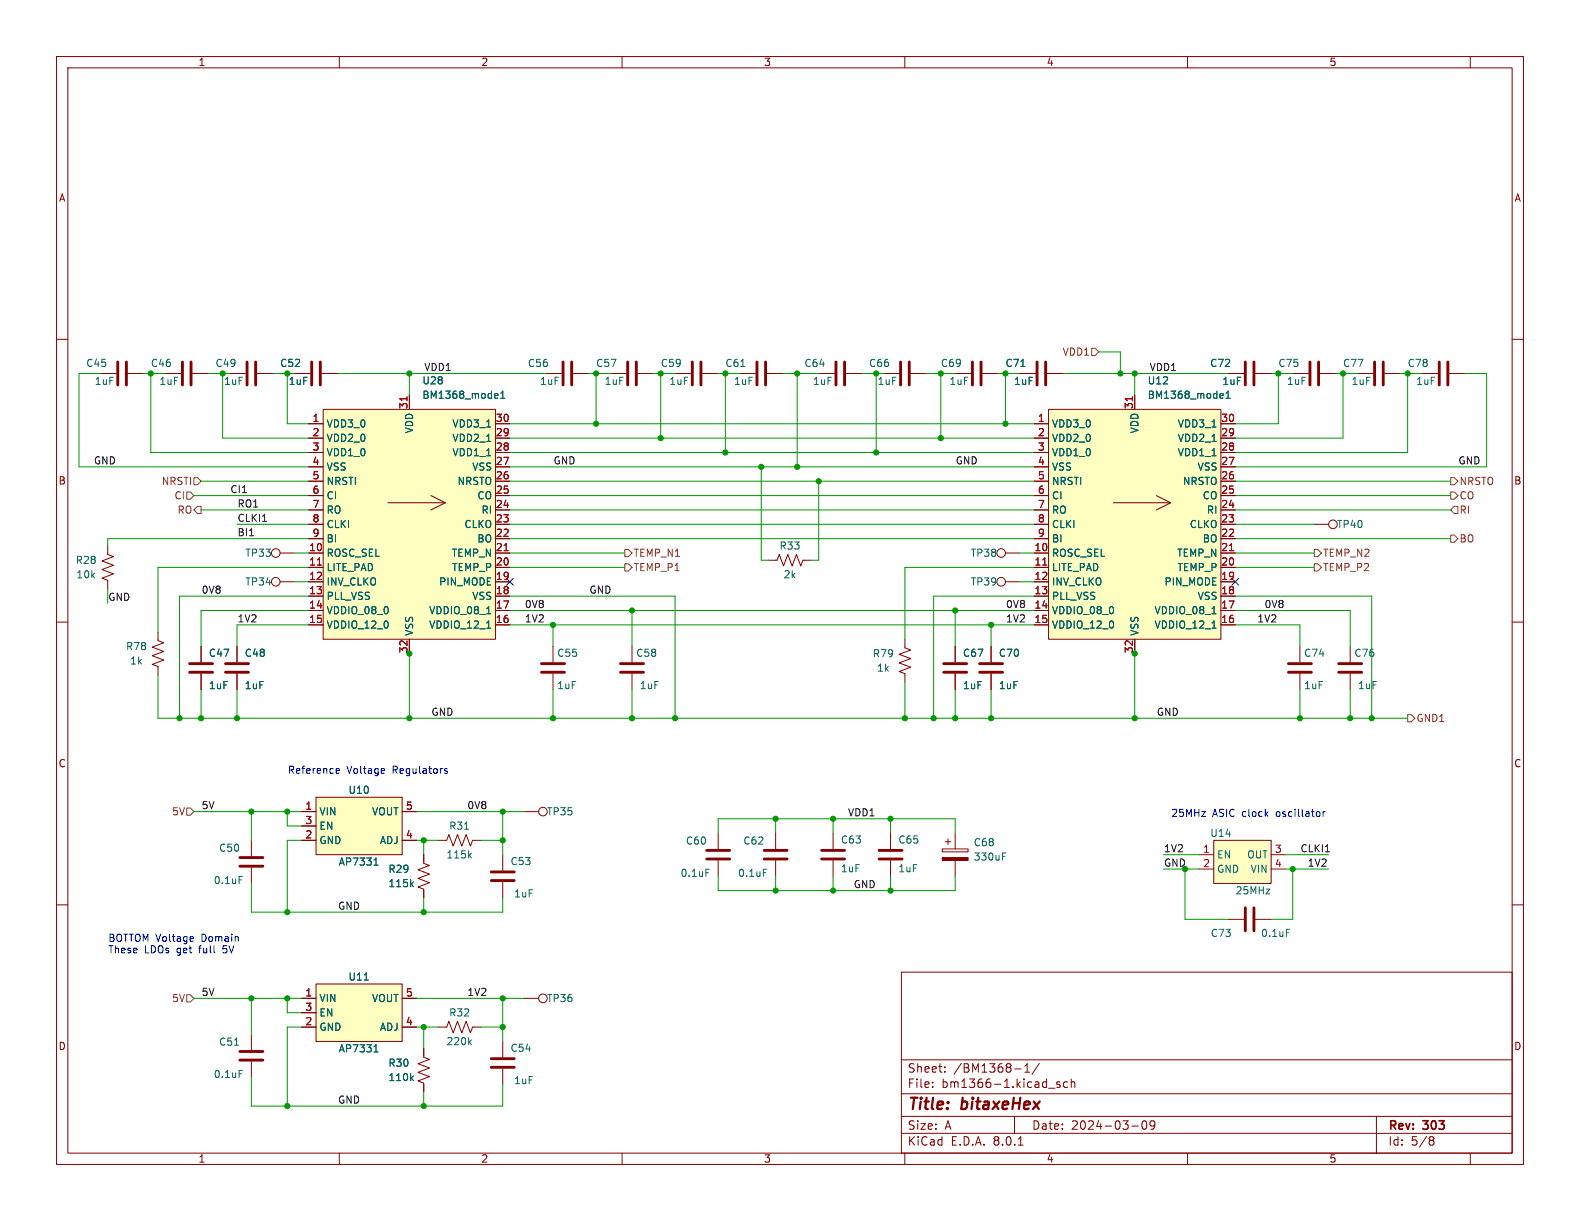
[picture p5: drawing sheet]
<svg xmlns="http://www.w3.org/2000/svg" width="279mm" height="216mm" viewBox="0 0 279 216" stroke-linecap="round" stroke-linejoin="round" font-family="sans-serif">
<g fill="none" stroke="#840000" stroke-width=".18">
<path d="M10 10h259.4v195.9h-259.4zM12 12h255.4v191.9h-255.4zM60 10v2M110 10v2M160 10v2M210 10v2M260 10v2M10 60h2M267.4 60h2M96.5 66h2.8M101.3 66h2.8M107.9 66h2.8"/>
<path d="M112.8 66h2.8M180.3 66h2.8M185.2 66h2.8M10 110h2M41.9 114.3v2.8M41.9 119.1v2.8M97.8 114.3v2.8M97.8 119.1v2.8M111.8 114.3v2.8M111.8 119.1v2.8M229.9 114.3v2.8M229.9 119.1v2.8"/>
<path d="M267.4 110h2M10 160h2M92.7 143.5h2.5M267.4 160h2M159.4 171.9h108v32h-108zM77.5 181.6h1.5l.4-1 .7 2 .8-2 .8 2 .7-2 .8 2 .4-1h1.5M88.9 184.2v2.7M88.9 189v2.8M159.4 197.4h108M159.4 193.4h108M159.4 187.4h108M164.9 192.1v.2"/>
<path d="M164.9 191.4v.1M167.1 189.4v.2M167.1 188.7v.1M179.4 197.4v3M179.4 189h1.2M181.2 189.6h.9M181.2 188.5l.4-.4v1.5M183.8 188l-1.3 1.9M185.4 192.4h1.2M187.4 191.4l-.3-.1-.2 .2v.2l.5 .2v.3h-.5M188.8 191.4l-.4-.1-.3 .3v.4l.1 .2h.6M189.4 191.4l.2-.1 .4 .1 .1 .9"/>
<path d="M189.4 190.8v1.5M200.1 199.1h1.2M202.1 198.3l.2-.1a.81 .81 0 0 1 .6 .6 .81 .81 0 0 1-.3 .8l-.2 .1a.81 .81 0 0 1-.3-1.4zM204.2 198.8l-.3 .3h-.3l-.2-.3 .1-.5 .4-.1 .2 .1a.99 .99 0 0 1-.3 1.4h-.3M243.4 197.4v6.5M60 203.9v2M110 203.9v2M159.4 200.4h108M160 203.9v2M180.1 202.5h.8M210 203.9v2M253 201h.3l.3 .3-.3 .3"/>
<path d="M253 201.6h.3M253.3 201.6l.2 .2 .1 .4-.3 .3h-.3M260 203.9v2"/>
<circle cx="96" cy="143.5" r=".76"/>
</g>
<path d="M180.5 64.8h.8M83 184.2l.4 .5M83.4 183.9l-.5 .5" fill="none" stroke="#006464" stroke-width=".18"/>
<g fill="none" stroke="#840000" stroke-width=".51">
<path d="M99.6 64v4.1M101.1 64v4.1M111 64v4.1M112.5 64v4.1M183.4 64v4.1M184.9 64v4.1M39.9 118.9h4M39.9 117.3h4M95.8 118.9h4M95.8 117.3h4M109.7 118.9h4.1M109.7 117.3h4.1"/>
<path d="M227.8 118.9h4.1M227.8 117.3h4.1M86.9 188.7h4M86.9 187.2h4"/>
</g>
<path d="M214.6 148.6h10.2v7.6h-10.2z" fill="#ffffc2"/>
<path d="M127 147.3v2.8M127 152.1v2.8M212.1 151.1h2.5M212.1 153.7h2.5M214.6 148.6h10.2v7.6h-10.2zM224.8 151.1h2.5M224.8 153.7h2.5" fill="none" stroke="#840000" stroke-width=".18"/>
<path d="M125 150.4h4M125 151.9h4" fill="none" stroke="#840000" stroke-width=".51"/>
<path d="M124.8 153.7h.6" fill="none" stroke="#006464" stroke-width=".18"/>
<path d="M55.9 141h15.2v10.1h-15.2z" fill="#ffffc2"/>
<g fill="none" stroke="#840000" stroke-width=".18">
<path d="M29.2 66h2.8M34 66h2.8M40.6 66h2.8M45.5 66h2.8M52.1 66h2.8M56.9 66h2.8M119.4 66h2.8M124.2 66h2.8M130.8 66h2.8M135.6 66h2.8M144.8 66h2.8M149.6 66h2.8"/>
<path d="M156.2 66h2.8M161 66h2.8M251.5 66h2.8M256.3 66h2.8M49.5 97.8h2.6M135.9 99.1h1.5l.4-1.1 .8 2.1 .7-2.1 .8 2.1 .7-2.1 .8 2.1 .4-1h1.5M49.5 102.9h2.6M53.3 143.5h2.6M53.3 148.6h2.6M53.3 146.1h2.6M55.9 141h15.2v10.1h-15.2zM71.1 143.5h2.6"/>
<path d="M71.1 148.6h2.6M74.9 151.1v1.6l1 .3-2 .8 2 .8-2 .7 2 .8-2 .7 1 .4v1.6M77.5 148.6h1.5l.4-1 .7 2 .8-2 .8 2 .7-2 .8 2 .4-1h1.5M88.9 151.1v2.8M88.9 156v2.8M147.3 147.3v2.8M147.3 152.1v2.8M92.7 176.5h2.5M217.2 162.6h2.8M222 162.6h2.8M74.9 185.4v1.5l1 .4-2 .8 2 .7-2 .8 2 .8-2 .7 1 .4v1.5"/>
<circle cx="48.8" cy="97.8" r=".76"/>
<circle cx="48.8" cy="102.9" r=".76"/>
<circle cx="96" cy="176.5" r=".76"/>
</g>
<path d="M131 64.8h.7M66.1 153h.8M66.3 152l.2-.3v1.3M72.7 156.3l.4 .5M73.1 155.9l-.5 .5M82.2 146.6h.7M83 151.2l.4 .5M83.4 150.9l-.5 .4M227.5 164.3h.6M72.7 190.6l.4 .5M73.1 190.2l-.5 .5" fill="none" stroke="#006464" stroke-width=".18"/>
<g fill="none" stroke="#840000" stroke-width=".51">
<path d="M32.3 64v4.1M33.8 64v4.1M43.7 64v4.1M45.2 64v4.1M55.1 64v4.1M56.6 64v4.1M122.4 64v4.1M124 64v4.1M133.9 64v4.1M135.4 64v4.1M147.8 64v4.1M149.4 64v4.1"/>
<path d="M159.3 64v4.1M160.8 64v4.1M254.5 64v4.1M256 64v4.1M86.9 155.7h4M86.9 154.2h4M145.3 151.9h4.1M145.3 150.4h4.1M220.2 160.5v4.1M221.7 160.5v4.1"/>
</g>
<path d="M55.9 174h15.2v10.2h-15.2z" fill="#ffffc2"/>
<g fill="none" stroke="#840000" stroke-width=".18">
<path d="M19 96.5v1.5l1.1 .4-2.1 .8 2.1 .7-2.1 .8 2.1 .8-2.1 .7 1 .4v1.5M177.8 97.8h2.5M160 113v1.6l1 .3-2 .8 2 .8-2 .7 2 .8-2 .7 1 .4v1.6M168.9 114.3v2.8M168.9 119.1v2.8M175.3 114.3v2.8M175.3 119.1v2.8M53.3 176.5h2.6M53.3 179.1h2.6M55.9 174h15.2v10.2h-15.2zM71.1 176.5h2.6M53.3 181.6h2.6"/>
<path d="M71.1 181.6h2.6"/>
<circle cx="177" cy="97.8" r=".76"/>
</g>
<path d="M64.4 173.3h.7M66.1 186h.8M66.3 185l.2-.3v1.3" fill="none" stroke="#006464" stroke-width=".18"/>
<path d="M166.9 118.9h4M166.9 117.3h4M173.2 118.9h4.1M173.2 117.3h4.1" fill="none" stroke="#840000" stroke-width=".51"/>
<path d="M57.1 72.4h30.5v40.6h-30.5z" fill="#ffffc2"/>
<g fill="none" stroke="#840000" stroke-width=".18">
<path d="M17.8 66h2.8M22.6 66h2.8M54.6 74.9h2.5M54.6 77.5h2.5M57.1 72.4h30.5v40.6h-30.5zM72.4 69.9v2.5M87.6 74.9h2.6M87.6 77.5h2.6M168.9 66h2.8M173.7 66h2.8M240 66h2.8M244.9 66h2.7"/>
<path d="M54.6 97.8h2.5M54.6 95.3h2.5M54.6 92.7h2.5M54.6 90.2h2.5M54.6 87.6h2.5M54.6 85.1h2.5M54.6 82.6h2.5M54.6 80h2.5M68.6 88.9h10.1M76.2 87.6l2.5 1.3M78.7 88.9l-2.5 1.3M87.6 97.8h2.6"/>
<path d="M87.6 95.3h2.6M87.6 92.7h2.6M87.6 90.2h2.6M87.6 87.6h2.6M87.6 85.1h2.6M87.6 82.6h2.6M87.6 80h2.6M27.9 111.8v1.5l1.1 .4-2.1 .7 2.1 .8-2.1 .8 2.1 .7-2.1 .8 1 .4v1.5M35.6 114.3v2.8M35.6 119.1v2.8M54.6 100.3h2.5M54.6 102.9h2.5"/>
<path d="M54.6 105.4h2.5M54.6 108h2.5M54.6 110.5h2.5M72.4 113v2.6M87.6 100.3h2.6M87.6 102.9h2.6M87.6 105.4h2.6M87.6 108h2.6M87.6 110.5h2.6M177.8 102.9h2.5M44.4 148.6v2.8M44.4 153.4v2.8"/>
<path d="M44.4 182.9v2.8M44.4 187.7v2.8"/>
<circle cx="177" cy="102.9" r=".76"/>
</g>
<path d="M72 70.2v.7M56.1 99.9h.7M89.1 97.4h.8" fill="none" stroke="#a90000" stroke-width=".18"/>
<path d="M87.6 69.6h.4l.1 .3-.6 .1M88 70.4h-.4M88.5 70.4h.8M88.5 69.5l.4-.3v1.2M86.1 111.1h.7M86.1 108.5h.7M42.3 155h.6M41.5 184.8h.7M42.3 189.3h.6" fill="none" stroke="#006464" stroke-width=".18"/>
<path d="M20.8 64v4.1M22.4 64v4.1M172 64v4.1M173.5 64v4.1M243.1 64v4.1M244.6 64v4.1M33.5 118.9h4.1M33.5 117.3h4.1M42.4 151.6h4.1M42.4 153.2h4.1M42.4 185.9h4.1M42.4 187.5h4.1" fill="none" stroke="#840000" stroke-width=".51"/>
<path d="M185.4 72.4h30.5v40.6h-30.5z" fill="#ffffc2"/>
<g fill="none" stroke="#840000" stroke-width=".18">
<path d="M52.1 66h2.8M54.6 74.9h2.5M54.6 77.5h2.5M56.9 66h2.8M72.4 69.9v2.5M87.6 74.9h2.6M87.6 77.5h2.6M180.3 66h2.8M182.9 74.9h2.5M182.9 77.5h2.5M185.2 66h2.8M185.4 72.4h30.5v40.6h-30.5z"/>
<path d="M200.7 69.9v2.5M215.9 74.9h2.5M215.9 77.5h2.5M217.2 66h2.8M222 66h2.8M228.6 66h2.8M233.4 66h2.8M54.6 97.8h2.5M54.6 95.3h2.5M54.6 92.7h2.5M54.6 90.2h2.5M54.6 87.6h2.5"/>
<path d="M54.6 85.1h2.5M54.6 82.6h2.5M54.6 80h2.5M87.6 97.8h2.6M87.6 95.3h2.6M87.6 92.7h2.6M87.6 90.2h2.6M87.6 87.6h2.6M87.6 85.1h2.6M87.6 82.6h2.6M87.6 80h2.6M182.9 97.8h2.5"/>
<path d="M182.9 95.3h2.5M182.9 92.7h2.5M182.9 90.2h2.5M182.9 87.6h2.5M182.9 85.1h2.5M182.9 82.6h2.5M182.9 80h2.5M196.8 88.9h10.2M204.5 87.6l2.5 1.3M207 88.9l-2.5 1.3M215.9 97.8h2.5M215.9 95.3h2.5"/>
<path d="M215.9 92.7h2.5M215.9 90.2h2.5M215.9 87.6h2.5M215.9 85.1h2.5M215.9 82.6h2.5M215.9 80h2.5M232.4 92.7h2.5M35.6 114.3v2.8M35.6 119.1v2.8M41.9 114.3v2.8M41.9 119.1v2.8M54.6 100.3h2.5"/>
<path d="M54.6 102.9h2.5M54.6 105.4h2.5M54.6 108h2.5M54.6 110.5h2.5M72.4 113v2.6M87.6 100.3h2.6M87.6 102.9h2.6M87.6 105.4h2.6M87.6 108h2.6M87.6 110.5h2.6M168.9 114.3v2.8M168.9 119.1v2.8"/>
<path d="M175.3 114.3v2.8M175.3 119.1v2.8M182.9 100.3h2.5M182.9 102.9h2.5M182.9 105.4h2.5M182.9 108h2.5M182.9 110.5h2.5M200.7 113v2.6M215.9 100.3h2.5M215.9 102.9h2.5M215.9 105.4h2.5M215.9 108h2.5"/>
<path d="M215.9 110.5h2.5M238.8 114.3v2.8M238.8 119.1v2.8M53.3 143.5h2.6M53.3 148.6h2.6M53.3 146.1h2.6M71.1 143.5h2.6M71.1 148.6h2.6M74.9 151.1v1.3M74.9 157.5v1.3M137.2 147.3v2.8M137.2 152.1v2.8"/>
<path d="M157.5 147.3v2.8M157.5 152.1v2.8M166.6 150.1h4.6v.5h-4.6zM167.1 148.8h1M167.6 148.3v1.1M168.9 147.3v2.8M168.9 152.1v2.8M53.3 176.5h2.6M53.3 179.1h2.6M71.1 176.5h2.6M53.3 181.6h2.6M71.1 181.6h2.6"/>
<path d="M74.9 185.4v1.3M74.9 191.8v1.2"/>
<circle cx="235.7" cy="92.7" r=".76"/>
</g>
<path d="M72 70.2v.7M200.2 70.2v.7M56.1 99.9h.7M89.1 97.4h.8M184.4 99.9h.7M217.4 97.4h.7" fill="none" stroke="#a90000" stroke-width=".18"/>
<g fill="none" stroke="#006464" stroke-width=".18">
<path d="M87.6 69.6h.4l.1 .3-.6 .1M88 70.4h-.4M88.5 70.4h.8M88.5 69.5l.4-.3v1.2M180.5 64.8h.8M215.9 69.6h.4v.3l-.6 .1M216.3 70.4h-.4M216.8 70.4h.7M216.8 69.5l.4-.3v1.2M86.1 111.1h.7M86.1 108.5h.7M214.3 111.1h.7"/>
<path d="M214.3 108.5h.7M66.1 153h.8M66.3 152l.2-.3v1.3M72.7 156.3l.4 .5M73.1 155.9l-.5 .5M135 153.7h.6M177.3 151.4h.4M177.3 150.8h.6M64.4 173.3h.7M66.1 186h.8M66.3 185l.2-.3v1.3M72.7 190.6l.4 .5"/>
<path d="M73.1 190.2l-.5 .5"/>
</g>
<path d="M220.2 64v4.1M221.7 64v4.1M231.6 64v4.1M233.2 64v4.1M236.7 118.9h4.1M236.7 117.3h4.1M135.1 151.9h4.1M135.1 150.4h4.1M155.4 151.9h4.1M155.4 150.4h4.1" fill="none" stroke="#840000" stroke-width=".51"/>
<path d="M166.6 151.6h4.6v.5h-4.6z" fill="#840000" stroke="#840000" stroke-width=".18"/>
<g fill="none" stroke="#725600" stroke-width=".18">
<path d="M193 61.6h.7l.6 .6-.6 .7h-.7zM33 87h.7l.6 .6-.6 .7h-.7zM34.3 84.5h.6l.7 .6-.7 .6h-.6zM34.3 90.2l.6-.7h.7v1.3h-.7zM110.5 97.2h.6l.7 .6-.7 .6h-.6zM110.5 99.7h.6l.7 .6-.7 .7h-.6zM232.4 99.7h.6l.7 .6-.7 .7h-.6zM232.4 97.2h.6l.7 .6-.7 .6h-.6zM256.5 84.5h.7l.6 .6-.6 .6h-.7zM256.5 87h.7l.6 .6-.6 .7h-.7zM256.5 94.6h.7l.6 .7-.6 .6h-.7zM257.2 89.5h.6v1.3h-.6l-.7-.6z"/>
<path d="M248.9 126.4h.7l.6 .6-.6 .6h-.7zM33 142.9h.7l.6 .6-.6 .6h-.7zM33 175.9h.7l.6 .6-.6 .7h-.7z"/>
</g>
<path d="M44.1 94.7h.8M46.4 92.2h.8M234.4 150.6h.7" fill="none" stroke="#0f0f0f" stroke-width=".18"/>
<path d="M59.5 136.7h.5M59.5 136l.4-.1 .1 .3-.6 .1M67.8 135.9l.2 .3-.6 .1M68 136.7h-.2M78.6 136.1l.5 .4-.1 .2h-.4M79.1 136l-.3-.1-.2 .2M234 143.5v.9M234.3 143.5l-.3 .3M34 165.6l.2 .3-.6 .1M34.1 166.4l-.1 .1" fill="none" stroke="#0000c2" stroke-width=".18"/>
<g fill="none" stroke="#009600" stroke-width=".18">
<path d="M17.8 66h-3.8v16.6h40.6M25.4 66h3.8M26.7 66v14h27.9M36.8 66h3.8M39.4 66v11.5h15.2M48.3 66h3.8M50.8 66v8.9h3.8M59.7 66h36.8M72.4 66v3.9M90.2 77.5h92.7M90.2 74.9h92.7M104.1 66h3.8"/>
<path d="M105.4 66v8.9M115.6 66h3.8M116.8 66v11.5M127 66h3.8M128.3 66v14M138.4 66h6.4M141 66v16.6M152.4 66h3.8M154.9 66v14M163.8 66h5.1M166.4 66v11.5M176.5 66h3.8"/>
<path d="M177.8 66v8.9M188 66h29.2M194.3 62.2h3.8v3.8M200.7 66v3.9M224.8 66h3.8M226.1 66v8.9h-7.7M236.2 66h3.8M237.5 66v11.5h-19.1M247.6 66h3.9M248.9 66v14h-30.5M259.1 66h3.8v16.6h-44.5M34.3 87.6h20.3"/>
<path d="M35.6 90.2h19M35.6 85.1h19M41.9 92.7h12.7M52.1 97.8h2.5M54.6 95.3h-35.6v1.2M90.2 97.8h20.3M90.2 87.6h92.7M90.2 90.2h92.7M90.2 85.1h92.7M90.2 92.7h92.7M90.2 82.6h92.7M90.2 80h92.7"/>
<path d="M90.2 95.3h92.7M134.6 82.6v16.5h1.3M144.8 85.1v14h-1.3M180.3 97.8h2.6M218.4 97.8h14M218.4 87.6h38.1M218.4 90.2h38.1M218.4 85.1h38.1M218.4 92.7h14M218.4 95.3h38.1M19 104.1v2.6M27.9 119.4v7.6h221"/>
<path d="M52.1 102.9h2.5M54.6 100.3h-26.7v11.5M54.6 108h-19v6.3M54.6 110.5h-12.7v3.8M54.6 105.4h-22.9v21.6M72.4 113v14M90.2 105.4h29.2v21.6M90.2 100.3h20.3M90.2 108h92.7M90.2 110.5h92.7M97.8 110.5v3.8M111.8 108v6.3"/>
<path d="M168.9 108v6.3M175.3 110.5v3.8M180.3 102.9h2.6M182.9 100.3h-22.9v12.7M182.9 105.4h-17.8v21.6M200.7 113v14M218.4 100.3h14M218.4 108h20.4v6.3M218.4 110.5h11.5v3.8M218.4 105.4h24.2v21.6M35.6 121.9v5.1M41.9 121.9v5.1"/>
<path d="M97.8 121.9v5.1M111.8 121.9v5.1M160 120.7v6.3M168.9 121.9v5.1M175.3 121.9v5.1M229.9 121.9v5.1M238.8 121.9v5.1M34.3 143.5h19M44.4 156.2v5.1h44.5v-2.5M44.4 143.5v5.1M50.8 143.5v2.6h2.5M53.3 148.6h-2.5v12.7"/>
<path d="M73.7 148.6h3.8M73.7 143.5h19M74.9 148.6v2.5M74.9 158.8v2.5M85.1 148.6h3.8M88.9 143.5v7.6M127 147.3v-2.5h41.9v2.5M127 154.9v2.6h41.9v-2.6M137.2 144.8v2.5M137.2 154.9v2.6M147.3 144.8v2.5M147.3 154.9v2.6"/>
<path d="M157.5 144.8v2.5M157.5 154.9v2.6M205.7 153.7h6.4M205.7 151.1h6.4M209.5 153.7v8.9h7.7M227.3 153.7h7.6M227.3 151.1h7.6M228.6 153.7v8.9h-3.8M34.3 176.5h19M44.4 176.5v6.4M50.8 176.5v2.6h2.5M73.7 176.5h19"/>
<path d="M88.9 176.5v7.7M44.4 190.5v5.1h44.5v-3.8M53.3 181.6h-2.5v14M73.7 181.6h3.8M74.9 181.6v3.8M74.9 193v2.6M85.1 181.6h3.8"/>
</g>
<path d="M89.6 102.3l1.2 1.2M90.8 102.3l-1.2 1.2M217.8 102.3l1.2 1.2M219 102.3l-1.2 1.2" fill="none" stroke="#000084" stroke-width=".18"/>
<g fill="#009600" stroke="#009600" stroke-width=".18">
<circle cx="50.8" cy="195.6" r=".46"/>
<circle cx="74.9" cy="195.6" r=".46"/>
<circle cx="74.9" cy="181.6" r=".46"/>
<circle cx="154.9" cy="66" r=".46"/>
<circle cx="144.8" cy="85.1" r=".46"/>
<circle cx="154.9" cy="80" r=".46"/>
<circle cx="141" cy="66" r=".46"/>
<circle cx="72.4" cy="115.6" r=".46"/>
<circle cx="72.4" cy="127" r=".46"/>
<circle cx="41.9" cy="127" r=".46"/>
<circle cx="50.8" cy="66" r=".46"/>
<circle cx="39.4" cy="66" r=".46"/>
<circle cx="26.7" cy="66" r=".46"/>
<circle cx="72.4" cy="66" r=".46"/>
<circle cx="147.3" cy="144.8" r=".46"/>
<circle cx="111.8" cy="127" r=".46"/>
<circle cx="119.4" cy="127" r=".46"/>
<circle cx="137.2" cy="144.8" r=".46"/>
<circle cx="74.9" cy="161.3" r=".46"/>
<circle cx="88.9" cy="148.6" r=".46"/>
<circle cx="74.9" cy="148.6" r=".46"/>
<circle cx="88.9" cy="143.5" r=".46"/>
<circle cx="88.9" cy="176.5" r=".46"/>
<circle cx="88.9" cy="181.6" r=".46"/>
<circle cx="97.8" cy="110.5" r=".46"/>
<circle cx="97.8" cy="127" r=".46"/>
<circle cx="128.3" cy="66" r=".46"/>
<circle cx="128.3" cy="80" r=".46"/>
<circle cx="116.8" cy="77.5" r=".46"/>
<circle cx="116.8" cy="66" r=".46"/>
<circle cx="105.4" cy="74.9" r=".46"/>
<circle cx="105.4" cy="66" r=".46"/>
<circle cx="111.8" cy="108" r=".46"/>
<circle cx="44.4" cy="143.5" r=".46"/>
<circle cx="50.8" cy="161.3" r=".46"/>
<circle cx="50.8" cy="176.5" r=".46"/>
<circle cx="44.4" cy="176.5" r=".46"/>
<circle cx="50.8" cy="143.5" r=".46"/>
<circle cx="31.7" cy="127" r=".46"/>
<circle cx="35.6" cy="127" r=".46"/>
<circle cx="198.1" cy="66" r=".46"/>
<circle cx="200.7" cy="66" r=".46"/>
<circle cx="177.8" cy="66" r=".46"/>
<circle cx="200.7" cy="115.6" r=".46"/>
<circle cx="166.4" cy="66" r=".46"/>
<circle cx="177.8" cy="74.9" r=".46"/>
<circle cx="166.4" cy="77.5" r=".46"/>
<circle cx="165.1" cy="127" r=".46"/>
<circle cx="160" cy="127" r=".46"/>
<circle cx="168.9" cy="108" r=".46"/>
<circle cx="175.3" cy="110.5" r=".46"/>
<circle cx="141" cy="82.6" r=".46"/>
<circle cx="168.9" cy="127" r=".46"/>
<circle cx="175.3" cy="127" r=".46"/>
<circle cx="134.6" cy="82.6" r=".46"/>
<circle cx="229.9" cy="127" r=".46"/>
<circle cx="200.7" cy="127" r=".46"/>
<circle cx="242.6" cy="127" r=".46"/>
<circle cx="238.8" cy="127" r=".46"/>
<circle cx="209.5" cy="153.7" r=".46"/>
<circle cx="228.6" cy="153.7" r=".46"/>
<circle cx="147.3" cy="157.5" r=".46"/>
<circle cx="137.2" cy="157.5" r=".46"/>
<circle cx="157.5" cy="144.8" r=".46"/>
<circle cx="157.5" cy="157.5" r=".46"/>
<circle cx="226.1" cy="66" r=".46"/>
<circle cx="248.9" cy="66" r=".46"/>
<circle cx="237.5" cy="66" r=".46"/>
</g>
<g font-size="2.8" fill="#840000">
<text x="160.4" y="196.8">Title:</text>
<text x="170.1" y="196.8">bitaxeHex</text>
</g>
<g font-size="2.1" fill="#840000">
<text x="160.4" y="189.9">Sheet:</text>
<text x="168.6" y="189.9">/BM1368-1/</text>
<text x="160.4" y="192.6">File:</text>
<text x="166.5" y="192.6">bm1366-1.kicad_sch</text>
<text x="160.4" y="202.8">KiCad</text>
<text x="160.4" y="200">Size:</text>
<text x="167.1" y="200">A</text>
<text x="168.1" y="202.8">E.D.A.</text>
<text x="175.7" y="202.8">8.0.1</text>
<text x="182.4" y="200">Date:</text>
<text x="189.4" y="200">2024-03-09</text>
<text x="245.4" y="200.2">Rev:</text>
<text x="245.4" y="202.8">Id:</text>
<text x="249.5" y="202.8">5/8</text>
<text x="251.8" y="200.2">303</text>
</g>
<g font-size="1.8" fill="#840000">
<text x="35" y="11.9">1</text>
<text x="85" y="11.9">2</text>
<text x="135" y="11.9">3</text>
<text x="185" y="11.9">4</text>
<text x="235" y="11.9">5</text>
<text x="10.3" y="35.9">A</text>
<text x="267.7" y="35.9">A</text>
<text x="10.3" y="85.9">B</text>
<text x="267.7" y="85.9">B</text>
<text x="10.3" y="135.9">C</text>
<text x="267.7" y="135.9">C</text>
<text x="10.3" y="185.9">D</text>
<text x="267.7" y="185.9">D</text>
<text x="35" y="205.8">1</text>
<text x="85" y="205.8">2</text>
<text x="135" y="205.8">3</text>
<text x="185" y="205.8">4</text>
<text x="235" y="205.8">5</text>
</g>
<g font-size="1.8" fill="#006464">
<text x="15.1" y="65.1">C45</text>
<text x="26.6" y="65.1">C46</text>
<text x="38" y="65.1">C49</text>
<text x="49.4" y="65.1">C52</text>
<text x="93.3" y="65.1">C56</text>
<text x="105.3" y="65.1">C57</text>
<text x="116.7" y="65.1">C59</text>
<text x="128.2" y="65.1">C61</text>
<text x="142.1" y="65.1">C64</text>
<text x="153.6" y="65.1">C66</text>
<text x="166.3" y="65.1">C69</text>
<text x="177.7" y="65.1">C71</text>
<text x="213.9" y="65.1">C72</text>
<text x="226" y="65.1">C75</text>
<text x="237.4" y="65.1">C77</text>
<text x="248.8" y="65.1">C78</text>
<text x="16.7" y="68.3">1uF</text>
<text x="28.1" y="68.3">1uF</text>
<text x="39.5" y="68.3">1uF</text>
<text x="51" y="68.3">1uF</text>
<text x="74.6" y="68.2">U28</text>
<text x="74.6" y="70.7">BM1368_mode1</text>
<text x="95.4" y="68.3">1uF</text>
<text x="106.8" y="68.3">1uF</text>
<text x="118.3" y="68.3">1uF</text>
<text x="129.7" y="68.3">1uF</text>
<text x="143.7" y="68.3">1uF</text>
<text x="155.1" y="68.3">1uF</text>
<text x="167.8" y="68.3">1uF</text>
<text x="179.2" y="68.3">1uF</text>
<text x="202.9" y="68.2">U12</text>
<text x="202.9" y="70.7">BM1368_mode1</text>
<text x="216.1" y="68.3">1uF</text>
<text x="227.5" y="68.3">1uF</text>
<text x="238.9" y="68.3">1uF</text>
<text x="250.3" y="68.3">1uF</text>
<text x="57.7" y="75.8">VDD3_0</text>
<text x="73.3" y="76.7" transform="rotate(-90 73.3 76.7)">VDD</text>
<text x="79.9" y="75.8">VDD3_1</text>
<text x="185.9" y="75.8">VDD3_0</text>
<text x="201.5" y="76.7" transform="rotate(-90 201.5 76.7)">VDD</text>
<text x="208.2" y="75.8">VDD3_1</text>
<text x="57.7" y="78.3">VDD2_0</text>
<text x="57.7" y="80.9">VDD1_0</text>
<text x="57.7" y="83.4">VSS</text>
<text x="79.9" y="80.9">VDD1_1</text>
<text x="79.9" y="78.3">VDD2_1</text>
<text x="83.4" y="83.4">VSS</text>
<text x="185.9" y="78.3">VDD2_0</text>
<text x="185.9" y="80.9">VDD1_0</text>
<text x="185.9" y="83.4">VSS</text>
<text x="208.2" y="80.9">VDD1_1</text>
<text x="208.2" y="78.3">VDD2_1</text>
<text x="211.7" y="83.4">VSS</text>
<text x="57.7" y="86">NRSTI</text>
<text x="57.7" y="88.5">CI</text>
<text x="80.8" y="86">NRSTO</text>
<text x="84.3" y="88.5">CO</text>
<text x="185.9" y="86">NRSTI</text>
<text x="185.9" y="88.5">CI</text>
<text x="209.1" y="86">NRSTO</text>
<text x="212.6" y="88.5">CO</text>
<text x="57.7" y="91">RO</text>
<text x="57.7" y="93.6">CLKI</text>
<text x="82" y="93.6">CLKO</text>
<text x="85" y="91">RI</text>
<text x="185.9" y="91">RO</text>
<text x="185.9" y="93.6">CLKI</text>
<text x="210.3" y="93.6">CLKO</text>
<text x="213.3" y="91">RI</text>
<text x="236.3" y="93.6">TP40</text>
<text x="13.3" y="99.9">R28</text>
<text x="43.3" y="98.7">TP33</text>
<text x="57.7" y="98.7">ROSC_SEL</text>
<text x="57.7" y="101.2">LITE_PAD</text>
<text x="57.7" y="96.1">BI</text>
<text x="79.8" y="98.7">TEMP_N</text>
<text x="79.8" y="101.2">TEMP_P</text>
<text x="84.3" y="96.1">BO</text>
<text x="137.8" y="97.4">R33</text>
<text x="171.6" y="98.7">TP38</text>
<text x="185.9" y="98.7">ROSC_SEL</text>
<text x="185.9" y="101.2">LITE_PAD</text>
<text x="185.9" y="96.1">BI</text>
<text x="208.1" y="98.7">TEMP_N</text>
<text x="208.1" y="101.2">TEMP_P</text>
<text x="212.6" y="96.1">BO</text>
<text x="13.4" y="102.5">10k</text>
<text x="43.3" y="103.7">TP34</text>
<text x="57.7" y="103.7">INV_CLKO</text>
<text x="57.7" y="106.3">PLL_VSS</text>
<text x="77.5" y="103.7">PIN_MODE</text>
<text x="83.4" y="106.3">VSS</text>
<text x="138.5" y="102.5">2k</text>
<text x="171.6" y="103.7">TP39</text>
<text x="185.9" y="103.7">INV_CLKO</text>
<text x="185.9" y="106.3">PLL_VSS</text>
<text x="205.8" y="103.7">PIN_MODE</text>
<text x="211.7" y="106.3">VSS</text>
<text x="57.7" y="108.8">VDDIO_08_0</text>
<text x="57.7" y="111.4">VDDIO_12_0</text>
<text x="73.3" y="112.5" transform="rotate(-90 73.3 112.5)">VSS</text>
<text x="75.8" y="111.4">VDDIO_12_1</text>
<text x="75.8" y="108.8">VDDIO_08_1</text>
<text x="185.9" y="108.8">VDDIO_08_0</text>
<text x="185.9" y="111.4">VDDIO_12_0</text>
<text x="201.5" y="112.5" transform="rotate(-90 201.5 112.5)">VSS</text>
<text x="204.1" y="111.4">VDDIO_12_1</text>
<text x="204.1" y="108.8">VDDIO_08_1</text>
<text x="22.2" y="115.2">R78</text>
<text x="22.9" y="117.7">1k</text>
<text x="36.8" y="116.3">C47</text>
<text x="43.2" y="116.3">C48</text>
<text x="98.4" y="116.3">C55</text>
<text x="112.4" y="116.3">C58</text>
<text x="154.3" y="116.4">R79</text>
<text x="155" y="119">1k</text>
<text x="170.2" y="116.3">C67</text>
<text x="176.5" y="116.3">C70</text>
<text x="230.5" y="116.3">C74</text>
<text x="239.4" y="116.3">C76</text>
<text x="36.8" y="122.1">1uF</text>
<text x="43.2" y="122.1">1uF</text>
<text x="98.4" y="122.1">1uF</text>
<text x="113" y="122.1">1uF</text>
<text x="170.2" y="122.1">1uF</text>
<text x="176.5" y="122.1">1uF</text>
<text x="230.5" y="122.1">1uF</text>
<text x="240" y="122.1">1uF</text>
<text x="61.5" y="140.6">U10</text>
<text x="56.4" y="144.4">VIN</text>
<text x="56.4" y="149.5">GND</text>
<text x="56.4" y="146.9">EN</text>
<text x="65.7" y="144.4">VOUT</text>
<text x="67.1" y="149.5">ADJ</text>
<text x="79.3" y="146.9">R31</text>
<text x="96.6" y="144.4">TP35</text>
<text x="121.2" y="149.5">C60</text>
<text x="131.4" y="149.5">C62</text>
<text x="148.6" y="149.4">C63</text>
<text x="158.8" y="149.4">C65</text>
<text x="172.1" y="149.8">C68</text>
<text x="213.9" y="148.2">U14</text>
<text x="38.6" y="150.8">C50</text>
<text x="59.8" y="153.3">AP7331</text>
<text x="68.6" y="154.5">R29</text>
<text x="78.8" y="152">115k</text>
<text x="90.2" y="153.2">C53</text>
<text x="120.3" y="155.3">0.1uF</text>
<text x="130.4" y="155.3">0.1uF</text>
<text x="148.6" y="154.4">1uF</text>
<text x="158.8" y="154.4">1uF</text>
<text x="172.1" y="152.4">330uF</text>
<text x="215.1" y="152">EN</text>
<text x="215.1" y="154.5">GND</text>
<text x="220.5" y="152">OUT</text>
<text x="221.1" y="154.5">VIN</text>
<text x="37.7" y="156.5">0.1uF</text>
<text x="68.6" y="157.1">115k</text>
<text x="90.8" y="158.9">1uF</text>
<text x="218.4" y="158.3">25MHz</text>
<text x="214" y="165.9">C73</text>
<text x="222.9" y="165.9">0.1uF</text>
<text x="61.5" y="173.6">U11</text>
<text x="56.4" y="177.4">VIN</text>
<text x="56.4" y="179.9">EN</text>
<text x="65.7" y="177.4">VOUT</text>
<text x="79.3" y="179.9">R32</text>
<text x="96.6" y="177.4">TP36</text>
<text x="38.6" y="185.1">C51</text>
<text x="56.4" y="182.5">GND</text>
<text x="67.1" y="182.5">ADJ</text>
<text x="78.8" y="185">220k</text>
<text x="37.7" y="190.8">0.1uF</text>
<text x="59.8" y="186.3">AP7331</text>
<text x="68.6" y="188.8">R30</text>
<text x="68.6" y="191.4">110k</text>
<text x="90.2" y="186.2">C54</text>
<text x="90.8" y="191.9">1uF</text>
</g>
<g font-size="1.8" fill="#0f0f0f">
<text x="74.9" y="65.7">VDD1</text>
<text x="203.2" y="65.7">VDD1</text>
<text x="16.5" y="82.2">GND</text>
<text x="97.8" y="82.2">GND</text>
<text x="168.9" y="82.2">GND</text>
<text x="257.8" y="82.2">GND</text>
<text x="40.6" y="87.3">CI1</text>
<text x="41.9" y="89.8">RO1</text>
<text x="41.9" y="94.9">BI1</text>
<text x="41.9" y="92.4">CLKI1</text>
<text x="19" y="106.3">GND</text>
<text x="35.6" y="105.1">0V8</text>
<text x="92.7" y="107.6">0V8</text>
<text x="104.1" y="105.1">GND</text>
<text x="177.8" y="107.6">0V8</text>
<text x="223.5" y="107.6">0V8</text>
<text x="41.9" y="110.1">1V2</text>
<text x="92.7" y="110.1">1V2</text>
<text x="177.8" y="110.1">1V2</text>
<text x="222.2" y="110.1">1V2</text>
<text x="76.2" y="126.7">GND</text>
<text x="204.5" y="126.7">GND</text>
<text x="35.6" y="143.2">5V</text>
<text x="82.5" y="143.2">0V8</text>
<text x="149.9" y="144.4">VDD1</text>
<text x="205.7" y="150.8">1V2</text>
<text x="205.7" y="153.3">GND</text>
<text x="229.9" y="150.8">CLKI1</text>
<text x="231.1" y="153.3">1V2</text>
<text x="59.7" y="160.9">GND</text>
<text x="150.9" y="157.1">GND</text>
<text x="35.6" y="176.2">5V</text>
<text x="82.5" y="176.2">1V2</text>
<text x="59.7" y="195.2">GND</text>
</g>
<g font-size="1.8" fill="#725600">
<text x="187.8" y="63.1">VDD1</text>
<text x="28.5" y="86">NRSTI</text>
<text x="30.8" y="88.5">CI</text>
<text x="258" y="86">NRSTO</text>
<text x="258" y="88.5">CO</text>
<text x="31.3" y="91">RO</text>
<text x="258" y="91">RI</text>
<text x="112" y="98.7">TEMP_N1</text>
<text x="112" y="101.2">TEMP_P1</text>
<text x="233.9" y="101.2">TEMP_P2</text>
<text x="233.9" y="98.7">TEMP_N2</text>
<text x="258" y="96.1">BO</text>
<text x="250.4" y="127.9">GND1</text>
<text x="30.3" y="144.4">5V</text>
<text x="30.3" y="177.4">5V</text>
</g>
<g font-size="1.8" fill="#a90000">
<text x="55.2" y="74.7">1</text>
<text x="55.2" y="77.2">2</text>
<text x="72.1" y="72.4" transform="rotate(-90 72.1 72.4)">31</text>
<text x="87.6" y="77.2">29</text>
<text x="87.6" y="74.7">30</text>
<text x="183.4" y="74.7">1</text>
<text x="183.4" y="77.2">2</text>
<text x="200.4" y="72.4" transform="rotate(-90 200.4 72.4)">31</text>
<text x="215.9" y="77.2">29</text>
<text x="215.9" y="74.7">30</text>
<text x="55.2" y="79.8">3</text>
<text x="55.2" y="82.3">4</text>
<text x="87.6" y="82.3">27</text>
<text x="87.6" y="79.8">28</text>
<text x="183.4" y="79.8">3</text>
<text x="183.4" y="82.3">4</text>
<text x="215.9" y="82.3">27</text>
<text x="215.9" y="79.8">28</text>
<text x="55.2" y="84.8">5</text>
<text x="55.2" y="87.4">6</text>
<text x="55.2" y="89.9">7</text>
<text x="87.6" y="89.9">24</text>
<text x="87.6" y="87.4">25</text>
<text x="87.6" y="84.8">26</text>
<text x="183.4" y="84.8">5</text>
<text x="183.4" y="87.4">6</text>
<text x="183.4" y="89.9">7</text>
<text x="215.9" y="89.9">24</text>
<text x="215.9" y="87.4">25</text>
<text x="215.9" y="84.8">26</text>
<text x="55.2" y="92.5">8</text>
<text x="55.2" y="95">9</text>
<text x="87.6" y="95">22</text>
<text x="87.6" y="92.5">23</text>
<text x="183.4" y="92.5">8</text>
<text x="183.4" y="95">9</text>
<text x="215.9" y="95">22</text>
<text x="215.9" y="92.5">23</text>
<text x="54.6" y="97.5">10</text>
<text x="54.6" y="100.1">11</text>
<text x="87.6" y="100.1">20</text>
<text x="87.6" y="97.5">21</text>
<text x="182.8" y="97.5">10</text>
<text x="182.8" y="100.1">11</text>
<text x="215.9" y="100.1">20</text>
<text x="215.9" y="97.5">21</text>
<text x="54.6" y="102.6">12</text>
<text x="54.6" y="105.2">13</text>
<text x="54.6" y="107.7">14</text>
<text x="87.6" y="107.7">17</text>
<text x="87.6" y="105.2">18</text>
<text x="87.6" y="102.6">19</text>
<text x="182.8" y="102.6">12</text>
<text x="182.8" y="105.2">13</text>
<text x="182.8" y="107.7">14</text>
<text x="215.9" y="107.7">17</text>
<text x="215.9" y="105.2">18</text>
<text x="215.9" y="102.6">19</text>
<text x="54.6" y="110.2">15</text>
<text x="87.6" y="110.2">16</text>
<text x="182.8" y="110.2">15</text>
<text x="215.9" y="110.2">16</text>
<text x="72.1" y="115.6" transform="rotate(-90 72.1 115.6)">32</text>
<text x="200.4" y="115.6" transform="rotate(-90 200.4 115.6)">32</text>
<text x="53.9" y="143.3">1</text>
<text x="71.7" y="143.3">5</text>
<text x="53.9" y="148.3">2</text>
<text x="53.9" y="145.8">3</text>
<text x="71.7" y="148.3">4</text>
<text x="212.7" y="150.9">1</text>
<text x="212.7" y="153.4">2</text>
<text x="225.4" y="150.9">3</text>
<text x="225.4" y="153.4">4</text>
<text x="53.9" y="176.3">1</text>
<text x="53.9" y="178.8">3</text>
<text x="71.7" y="176.3">5</text>
<text x="53.9" y="181.4">2</text>
<text x="71.7" y="181.4">4</text>
</g>
<g font-size="1.8" fill="#0000c2">
<text x="50.8" y="136.9">Reference</text>
<text x="61.3" y="136.9">Voltage</text>
<text x="69.5" y="136.9">Regulators</text>
<text x="207" y="144.5">25MHz</text>
<text x="214.4" y="144.5">ASIC clock</text>
<text x="225.9" y="144.5">oscillator</text>
<text x="19" y="166.6">BOTTOM Voltage</text>
<text x="35.7" y="166.6">Domain</text>
<text x="19" y="168.7">These</text>
<text x="25.5" y="168.7">LDOs</text>
<text x="31.4" y="168.7">get</text>
<text x="35.5" y="168.7">full</text>
<text x="39.9" y="168.7">5V</text>
</g>
</svg>
